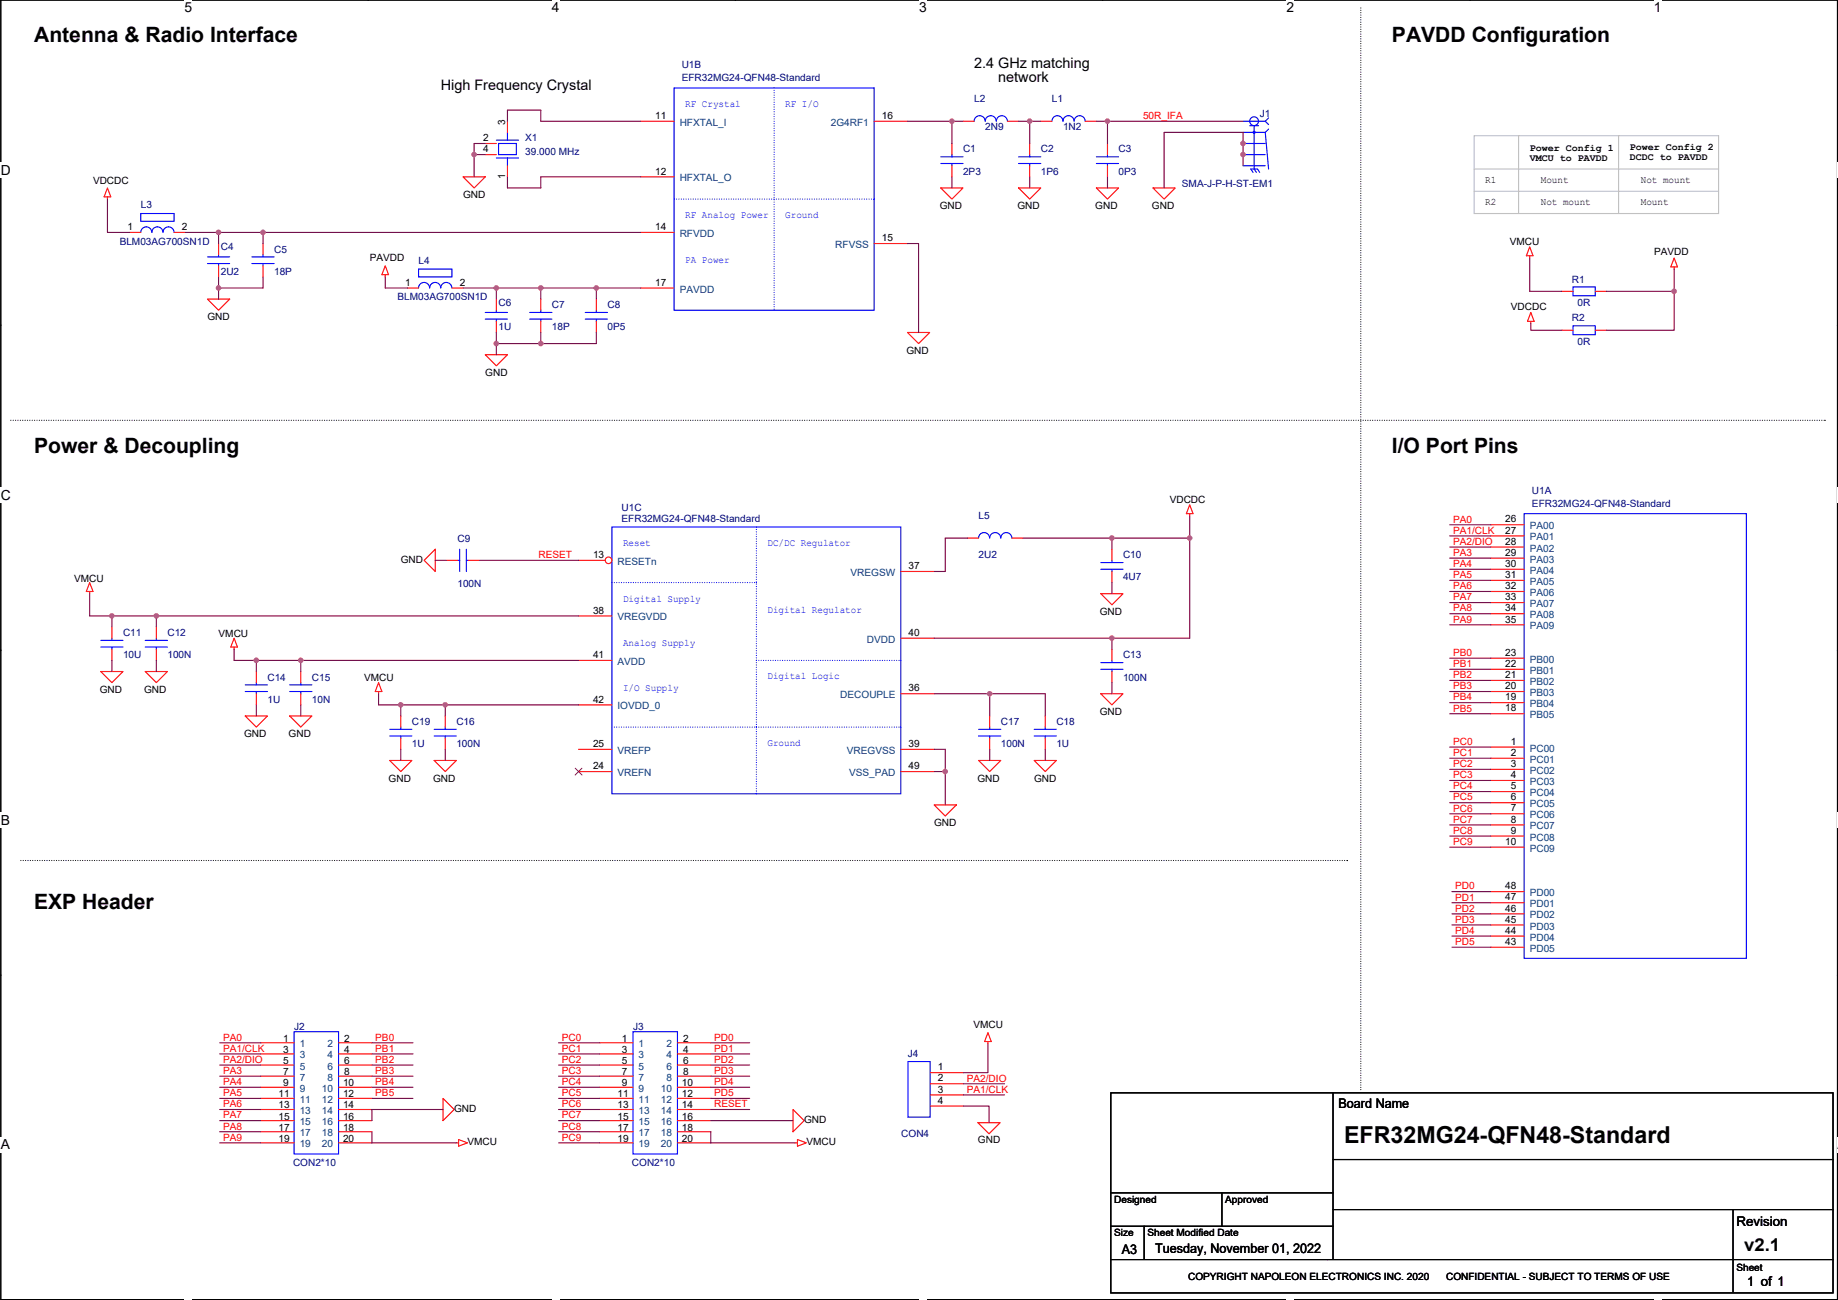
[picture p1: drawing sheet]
<svg xmlns="http://www.w3.org/2000/svg" width="420mm" height="297mm" viewBox="0 0 420 297" stroke-linecap="round" stroke-linejoin="round" font-family="sans-serif">
<path d="M.2 0h419.8v296.9h-419.8z" fill="none" stroke="#000" stroke-width=".25"/>
<g fill="#fff">
<path d="M42.2 0h1.7v3.5h-1.7z"/>
<path d="M42.2 296.9l1.7 .1z"/>
</g>
<path d="M84.1 0h.1M84.1 296.9h.1" fill="none" stroke="#000" stroke-width=".25"/>
<g fill="#fff">
<path d="M126.1 0h1.8v3.5h-1.8z"/>
<path d="M126.1 296.9l1.8 .1z"/>
</g>
<path d="M168.1 0h.1M168.1 296.9h.1" fill="none" stroke="#000" stroke-width=".25"/>
<g fill="#fff">
<path d="M210.1 0h1.7v3.5h-1.7z"/>
<path d="M210.1 296.9l1.7 .1z"/>
</g>
<path d="M252.1 0h.1M252.1 296.9h.1" fill="none" stroke="#000" stroke-width=".25"/>
<g fill="#fff">
<path d="M294.1 0h1.7v3.5h-1.7z"/>
<path d="M294.1 296.9l1.7 .1z"/>
</g>
<path d="M336.1 0h.1M336.1 296.9h.1" fill="none" stroke="#000" stroke-width=".25"/>
<g fill="#fff">
<path d="M378 0h1.8v3.5h-1.8z"/>
<path d="M378 296.9l1.8 .1z"/>
<path d="M.2 37.1h2.3v3.5h-2.3z"/>
<path d="M420 37.1h.2v3.5h-.2z"/>
<path d="M.2 111.4h2.3v3.5h-2.3z"/>
<path d="M420 111.4h.2v3.5h-.2z"/>
</g>
<path d="M.2 74.3h.1M420 74.3h.1" fill="none" stroke="#000" stroke-width=".25"/>
<g fill="#fff">
<path d="M.2 185.6h2.1v3.5h-2.1z"/>
<path d="M420 185.6h.2v3.5h-.2z"/>
</g>
<path d="M.2 148.5h.1M420 148.5h.1" fill="none" stroke="#000" stroke-width=".25"/>
<g fill="#fff">
<path d="M.2 259.8h2.1v3.5h-2.1z"/>
<path d="M420 259.8h.2v3.5h-.2z"/>
</g>
<path d="M.2 222.7h.1M420 222.7h.1M253.9 249.7h165.1v45.7h-165.1zM304.7 249.7v38.1M253.9 272.6h50.8M279.3 272.6v7.6M304.7 264.9h114.3M304.7 276.4h114.3M396.2 276.4v18.8M253.9 287.8h165.1M253.9 280.2h50.8M261.5 280.2v7.6" fill="none" stroke="#000" stroke-width=".25"/>
<path d="M311.1 1.8v247.1M2.5 96h414.7M417.2 96h.1M4.8 196.6h303.2M308 196.6h.1M311.1 248.9h.1" fill="none" stroke="#000" stroke-width=".25" stroke-dasharray="0 .5"/>
<path d="M337 31h55.9v17.8h-55.9zM337 38.6h55.9M347.1 31v17.8M370 31v17.8M337 43.7h55.9" fill="none" stroke="#c0c0c0" stroke-width=".25"/>
<g fill="none" stroke="#f00" stroke-width=".25">
<path d="M110.9 32.8h2.6M110.9 35.3h2.6M116 27.7v2.5M116 37.9v2.5M146.5 27.7h7.6M199.8 27.7h7.6M220.1 27.7h2.6M230.3 27.7h2.5M235.4 32.8v2.5M235.4 37.9v2.5M284.2 27.7h.1M284.2 32.8h.1"/>
<path d="M284.2 30.2h.1M284.2 37.9h.1M284.2 35.3h.1M24.6 45v.5M24.6 42.9l.7 2.1h-1.5zM29.6 53.1h2.6M39.8 53.1h2.5M50 55.6v2.6M60.1 55.6v2.6M105.8 40.4h5.1l-2.5 2.5zM146.5 53.1h7.6M146.5 40.4h7.6"/>
<path d="M199.8 55.6h7.6M215.1 42.9h5l-2.5 2.6zM232.8 42.9h5.1l-2.5 2.6zM250.6 42.9h5.1l-2.5 2.6zM263.6 42.9h5.1l-2.6 2.6zM349.7 56.4l.7 2h-1.5zM349.7 58.4v.5M382.7 58.9l.8 2.1h-1.6zM47.4 68.3h5.1l-2.5 2.6zM50 60.7v2.6M60.1 60.7v2.6M88.1 60.7l.7 2.1h-1.5z"/>
<path d="M88.1 62.8v.5M93.1 65.8h2.6M103.3 65.8h2.5M113.5 68.3v2.6M113.5 73.4v2.6M123.6 68.3v2.6M123.6 73.4v2.6M136.3 68.3v2.6M136.3 73.4v2.6M146.5 65.8h7.6M207.4 76h5.1l-2.5 2.5zM349.9 73.4v.5"/>
<path d="M349.9 71.4l.8 2h-1.5zM382.7 61v.5M110.9 81h5.1l-2.5 2.6zM272 115.3l.7 2.1h-1.5zM272 117.4v.5M20.5 135.1v.6M20.5 133.1l.8 2h-1.6zM99.5 125.5v5.1l-2.5-2.6zM102 128h2.6M107.1 128h2.6M221.2 123h2.5M231.3 123h2.6"/>
<path d="M251.6 135.7h5.1l-2.5 2.5zM254.2 125.5v2.5M254.2 130.6v2.5M23 153.4h5.1l-2.5 2.6zM25.6 143.3v2.5M25.6 148.4v2.5M33.2 153.4h5.1l-2.6 2.6zM35.7 143.3v2.5M35.7 148.4v2.5M53.5 147.8v.6M53.5 145.8l.8 2h-1.5zM58.6 153.4v2.6"/>
<path d="M58.6 158.5v2.6M86.5 156l.8 2h-1.5zM86.5 158v.5M251.6 158.5h5.1l-2.5 2.6zM254.2 148.4v2.5M254.2 153.4v2.6M56.1 163.6h5l-2.5 2.5zM66.2 163.6h5.1l-2.5 2.5zM89.1 173.8h5.1l-2.6 2.5zM91.6 163.6v2.5M91.6 168.7v2.5M99.2 173.8h5.1l-2.5 2.5z"/>
<path d="M223.7 173.8h5.1l-2.6 2.5zM226.2 163.6v2.5M226.2 168.7v2.5M236.4 173.8h5.1l-2.6 2.5zM238.9 163.6v2.5M238.9 168.7v2.5M213.5 183.9h5.1l-2.5 2.6zM59.6 238.3h7.6M77.4 238.3h7.6M137.1 238.3h7.6M154.9 238.3h7.6M225.8 238v.5"/>
<path d="M225.8 236l.8 2h-1.5zM59.6 240.8h7.6M59.6 243.4h7.6M59.6 245.9h7.6M59.6 248.4h7.6M59.6 251h7.6M59.6 253.5h7.6M59.6 256.1h7.6M59.6 258.6h7.6M77.4 240.8h7.6M77.4 243.4h7.6M77.4 245.9h7.6"/>
<path d="M77.4 248.4h7.6M77.4 251h7.6M77.4 253.5h7.6M77.4 256.1h7.6M77.4 258.6h7.6M101.3 251l2.5 2.5-2.5 2.6zM137.1 240.8h7.6M137.1 243.4h7.6M137.1 245.9h7.6M137.1 248.4h7.6M137.1 251h7.6M137.1 253.5h7.6"/>
<path d="M137.1 256.1h7.6M137.1 258.6h7.6M154.9 240.8h7.6M154.9 243.4h7.6M154.9 245.9h7.6M154.9 248.4h7.6M154.9 251h7.6M154.9 253.5h7.6M154.9 256.1h7.6M154.9 258.6h7.6M181.3 253.5l2.5 2.6-2.5 2.5zM223.5 256.5h5.1l-2.5 2.6z"/>
<path d="M59.6 261.1h7.6M77.4 261.1h7.6M104.3 261.1h.5M104.8 260.4l2.1 .7-2.1 .8zM137.1 261.1h7.6M154.9 261.1h7.6M181.8 261.1h.5M182.3 260.4l2 .7-2 .8z"/>
</g>
<g fill="none" stroke="#00f" stroke-width=".25">
<path d="M113.5 32h5M113.5 36.1h5M114 32.8h4v2.5h-4zM116 30.2v1.8M116 36.1v1.8M154.1 20.1h45.7v50.8h-45.7zM222.7 27.7a1.26 1.26 0 0 1 1.2-1.3 1.26 1.26 0 0 1 1.3 1.3 1.27 1.27 0 0 1 1.3-1.3 1.27 1.27 0 0 1 1.2 1.3 1.27 1.27 0 0 1 1.3-1.3 1.27 1.27 0 0 1 1.3 1.3M232.8 35.8h5.1M232.8 37.4h5.1M235.4 37.4v.5M235.4 35.3v.5M284.2 27.7h5"/>
<path d="M284.2 30.2h5M284.2 32.8h5M284.2 35.3h5M284.2 37.9h5M285.7 28.7h2M286.4 39.4l-.5-.8h.8l.5 .8M286.7 28.7v9.9h.8l.5 .8M289.2 27.7l.8 .8M289.2 30.2l.8 8.4M290 26.9l-.8 .8M290 29.5l-.8 .7M32.2 48.8h7.6v1.8h-7.6z"/>
<path d="M34.7 53.1a1.26 1.26 0 0 0-1.3-1.3 1.26 1.26 0 0 0-1.2 1.3M39.8 53.1a1.27 1.27 0 0 0-1.3-1.3 1.27 1.27 0 0 0-1.3 1.3 1.26 1.26 0 0 0-1.2-1.3 1.26 1.26 0 0 0-1.3 1.3M47.4 58.7h5.1M50 58.2v.5M57.6 58.7h5.1M60.1 58.2v.5M47.4 60.2h5.1M50 60.2v.5M57.6 60.2h5.1M60.1 60.2v.5M95.7 61.5h7.6v1.8h-7.6zM98.2 65.8a1.26 1.26 0 0 0-1.3-1.3 1.26 1.26 0 0 0-1.2 1.3"/>
<path d="M103.3 65.8a1.27 1.27 0 0 0-1.3-1.3 1.27 1.27 0 0 0-1.3 1.3 1.26 1.26 0 0 0-1.2-1.3 1.26 1.26 0 0 0-1.3 1.3M110.9 71.4h5.1M110.9 72.9h5.1M113.5 72.9v.5M113.5 70.9v.5M121.1 71.4h5.1M121.1 72.9h5.1M123.6 72.9v.5M123.6 70.9v.5M133.8 71.4h5.1M133.8 72.9h5.1M136.3 72.9v.5"/>
<path d="M136.3 70.9v.5M104.6 128h.5M105.1 125.5v5.1M106.6 125.5v5.1M106.6 128h.5M139.9 120.4h66v61h-66zM223.7 122.9a1.26 1.26 0 0 1 1.3-1.2 1.26 1.26 0 0 1 1.2 1.2M226.2 122.9a1.26 1.26 0 0 1 1.3-1.2 1.26 1.26 0 0 1 1.3 1.2 1.27 1.27 0 0 1 1.2-1.2 1.27 1.27 0 0 1 1.3 1.2M251.6 128.5h5.1M251.6 130.1h5.1M254.2 130.1v.5M254.2 128v.5"/>
<path d="M23 146.3h5.1M23 147.8h5.1M25.6 147.8v.6M25.6 145.8v.5M33.2 146.3h5.1M33.2 147.8h5.1M35.7 147.8v.6M35.7 145.8v.5M56.1 156.5h5M56.1 158h5M58.6 158v.5M58.6 156v.5"/>
<path d="M251.6 151.4h5.1M251.6 152.9h5.1M254.2 152.9v.5M254.2 150.9v.5M89.1 166.6h5.1M89.1 168.2h5.1M91.6 168.2v.5M91.6 166.1v.5M223.7 166.6h5.1M223.7 168.2h5.1M226.2 168.2v.5M226.2 166.1v.5"/>
<path d="M236.4 166.6h5.1M236.4 168.2h5.1M238.9 168.2v.5M238.9 166.1v.5M67.2 235.7h10.2v28h-10.2zM144.7 235.7h10.2v28h-10.2z"/>
<circle cx="286.7" cy="27.7" r="1.01"/>
<circle cx="286.7" cy="30.2" r=".24"/>
</g>
<g fill="none" stroke="#00f" stroke-width=".25" stroke-dasharray="0 .5">
<path d="M177 20.1v50.8M154.1 45.5h45.7M199.8 45.5h.1M177 70.9h.1M139.9 133.1h33M172.9 133.1h.1M172.9 120.4v61M172.9 150.9h33M205.9 150.9h.1M139.9 166.1h33M172.9 166.1h.1M172.9 166.1h33"/>
<path d="M205.9 166.1h.1M172.9 181.4h.1"/>
</g>
<circle cx="139.1" cy="128" r=".76" fill="#fff" stroke="#f00" stroke-width=".25"/>
<g fill="none" stroke="#f00" stroke-width=".25">
<path d="M217.6 32.8v2.5M217.6 37.9v2.5M237.9 27.7h2.6M248.1 27.7h2.5M253.2 32.8v2.5M253.2 37.9v2.5M357 75.5h2.6M357 66.6h2.6M364.7 75.5h2.5M364.7 66.6h2.5M340.8 119.9h7.6M132.3 128h6.1"/>
<path d="M205.9 130.6h7.6M340.8 130.1h7.6M340.8 132.6h7.6M340.8 135.1h7.6M340.8 125h7.6M340.8 127.5h7.6M340.8 137.7h7.6M340.8 122.4h7.6M68.8 153.4v2.6M68.8 158.5v2.6M132.3 150.9h7.6M132.3 140.7h7.6"/>
<path d="M205.9 145.8h7.6M205.9 158.5h7.6M340.8 140.2h7.6M340.8 142.8h7.6M340.8 152.9h7.6M340.8 155.5h7.6M340.8 158h7.6M340.8 150.4h7.6M101.8 163.6v2.5M101.8 168.7v2.5M132.3 161.1h7.6M132.3 171.2h7.6"/>
<path d="M132.3 176.3h7.6M205.9 176.3h7.6M205.9 171.2h7.6M340.8 170.7h7.6M340.8 173.2h7.6M340.8 175.8h7.6M340.8 178.3h7.6M340.8 160.5h7.6M340.8 163.1h7.6M340.8 193.6h7.6M340.8 185.9h7.6M340.8 183.4h7.6"/>
<path d="M340.8 191h7.6M340.8 188.5h7.6M340.8 180.9h7.6M340.8 203.7h7.6M340.8 206.3h7.6M340.8 208.8h7.6M340.8 211.3h7.6M340.8 213.9h7.6M340.8 216.4h7.6M212.6 245.1h7.6M212.6 247.6h7.6M212.6 250.2h7.6"/>
<path d="M212.6 252.7h7.6"/>
</g>
<path d="M131.5 175.5l1.5 1.6M133 175.5l-1.5 1.6" fill="none" stroke="#804000" stroke-width=".23"/>
<g fill="none" stroke="#00f" stroke-width=".25">
<path d="M215.1 35.8h5M215.1 37.4h5M217.6 37.4v.5M217.6 35.3v.5M240.5 27.7a1.26 1.26 0 0 1 1.2-1.3 1.26 1.26 0 0 1 1.3 1.3 1.27 1.27 0 0 1 1.3-1.3 1.27 1.27 0 0 1 1.2 1.3M245.5 27.7a1.26 1.26 0 0 1 1.3-1.3 1.26 1.26 0 0 1 1.3 1.3M250.6 35.8h5.1M250.6 37.4h5.1M253.2 37.4v.5M253.2 35.3v.5M359.6 74.4h5.1v2.1h-5.1zM359.6 65.6h5.1v2h-5.1z"/>
<path d="M348.4 117.4h50.8v101.6h-50.8zM66.2 156.5h5.1M66.2 158h5.1M68.8 158v.5M68.8 156v.5M99.2 166.6h5.1M99.2 168.2h5.1M101.8 168.2v.5M101.8 166.1v.5M207.5 242.6h5.1v12.7h-5.1z"/>
</g>
<g fill="none" stroke="#800040" stroke-width=".25">
<path d="M108.4 35.3v5.1M110.9 32.8h-2.5v2.5h2.5M116 27.7v-2.5h7.6v2.5h22.9M207.4 27.7h12.7M217.6 27.7v5.1M232.8 27.7h2.6M235.4 27.7h2.5M235.4 27.7v5.1M250.6 27.7h2.6M253.2 27.7v5.1M253.2 27.7h31M284.2 37.9v-7.7h-18.1v12.7"/>
<path d="M24.6 45.5v7.6h5M42.3 53.1h7.7M50 53.1h10.1M50 53.1v2.5M60.1 53.1h86.4M60.1 53.1v2.5M116 40.4v2.5h7.6v-2.5h22.9M207.4 55.6h2.6v20.4M217.6 40.4v2.5M235.4 40.4v2.5M253.2 40.4v2.5M349.7 58.9v7.7h7.3"/>
<path d="M50 63.3v2.5M50 65.8v2.5M60.1 63.3v2.5h-10.1M88.1 63.3v2.5h5M105.8 65.8h7.7M113.5 76v2.5M113.5 78.5v2.5M113.5 65.8v2.5M113.5 78.5h10.1M113.5 65.8h10.1v2.5M123.6 76v2.5M123.6 65.8h12.7"/>
<path d="M136.3 65.8h10.2M136.3 76v2.5h-12.7M136.3 65.8v2.5M349.9 73.9v1.6h7.1M367.2 66.6h15.5M382.7 66.6v8.9h-15.5M382.7 61.5v5.1M272 117.9v5.1M331.4 119.9h9.4M20.5 135.7v5h5.1M99.5 128h2.5M109.7 128h22.6"/>
<path d="M221.2 123h-5.1v7.6h-2.6M233.9 123h20.3M254.2 123v2.5M254.2 133.1v2.6M254.2 123h17.8M272 123v22.8h-17.8M331.4 122.4h9.4M331.4 125h9.4M331.4 127.5h9.4M331.4 130.1h9.4M331.4 132.6h9.4M331.4 135.1h9.4"/>
<path d="M331.4 137.7h9.4M25.6 140.7h10.1M25.6 140.7v2.6M25.6 150.9v2.5M35.7 140.7h96.6M35.7 150.9v2.5M35.7 140.7v2.6M53.5 148.4v2.5h5.1M58.6 150.9v2.5M58.6 150.9h10.2M68.8 150.9h63.5M68.8 150.9v2.5"/>
<path d="M86.5 158.5v2.6h5.1M213.5 158.5h12.7M213.5 145.8h40.7M226.2 158.5h12.7v5.1M226.2 158.5v5.1M254.2 156v2.5M254.2 145.8v2.6M331.4 150.4h9.4M331.4 152.9h9.4M331.4 140.2h9.4M331.4 142.8h9.4M331.4 155.5h9.4"/>
<path d="M331.4 158h9.4M58.6 161.1v2.5M68.8 161.1v2.5M91.6 161.1h10.2M91.6 171.2v2.6M91.6 161.1v2.5M101.8 161.1h30.5M101.8 171.2v2.6M101.8 161.1v2.5M213.5 176.3h2.6v7.6M213.5 171.2h2.6v5.1M226.2 171.2v2.6"/>
<path d="M238.9 171.2v2.6M331.4 170.7h9.4M331.4 173.2h9.4M331.4 175.8h9.4M331.4 178.3h9.4M331.4 160.5h9.4M331.4 163.1h9.4M331.4 180.9h9.4M331.4 183.4h9.4M331.4 185.9h9.4M331.4 188.5h9.4M331.4 191h9.4"/>
<path d="M331.4 193.6h9.4M331.9 203.7h8.9M331.9 206.3h8.9M331.9 208.8h8.9M331.9 211.3h8.9M331.9 213.9h8.9M331.9 216.4h8.9M50.2 238.3h9.4M85 238.3h9.4M127.7 238.3h9.4M162.5 238.3h8.9M225.8 238.5v6.6h-5.6"/>
<path d="M50.2 240.8h9.4M50.2 243.4h9.4M50.2 245.9h9.4M50.2 248.4h9.4M50.2 251h9.4M50.2 253.5h9.4M50.2 256.1h9.4M50.2 258.6h9.4M85 240.8h9.4M85 243.4h9.4M85 245.9h9.4M85 248.4h9.4"/>
<path d="M85 251h9.4M85 258.6v2.5h19.3M101.3 253.5h-16.3v2.6M127.7 240.8h9.4M127.7 243.4h9.4M127.7 245.9h9.4M127.7 248.4h9.4M127.7 251h9.4M127.7 253.5h9.4M127.7 256.1h9.4M127.7 258.6h9.4M162.5 256.1h18.8"/>
<path d="M162.5 240.8h8.9M162.5 243.4h8.9M162.5 245.9h8.9M162.5 248.4h8.9M162.5 251h8.9M162.5 253.5h8.9M162.5 258.6v2.5h19.3M220.2 250.2h9.4M220.2 247.6h9.4M220.2 252.7h5.9v3.8M50.2 261.1h9.4M127.7 261.1h9.4"/>
</g>
<g fill="#f0f" stroke="#f0f" stroke-width=".25">
<circle cx="108.4" cy="35.3" r=".5"/>
<circle cx="49.9" cy="65.8" r=".5"/>
<circle cx="49.9" cy="53.1" r=".5"/>
<circle cx="113.4" cy="78.5" r=".5"/>
<circle cx="113.4" cy="65.8" r=".5"/>
<circle cx="217.6" cy="27.7" r=".5"/>
<circle cx="253.1" cy="27.7" r=".5"/>
<circle cx="235.4" cy="27.7" r=".5"/>
<circle cx="60.1" cy="53.1" r=".5"/>
<circle cx="136.3" cy="65.8" r=".5"/>
<circle cx="123.6" cy="65.8" r=".5"/>
<circle cx="25.6" cy="140.7" r=".5"/>
<circle cx="91.6" cy="161" r=".5"/>
<circle cx="271.9" cy="122.9" r=".5"/>
<circle cx="254.2" cy="122.9" r=".5"/>
<circle cx="35.7" cy="140.7" r=".5"/>
<circle cx="68.7" cy="150.9" r=".5"/>
<circle cx="216.1" cy="176.3" r=".5"/>
<circle cx="58.6" cy="150.9" r=".5"/>
<circle cx="226.2" cy="158.5" r=".5"/>
<circle cx="101.8" cy="161" r=".5"/>
<circle cx="254.2" cy="145.8" r=".5"/>
<circle cx="123.6" cy="78.5" r=".5"/>
<circle cx="284.1" cy="32.8" r=".5"/>
<circle cx="284.1" cy="35.3" r=".5"/>
<circle cx="382.7" cy="66.6" r=".5"/>
</g>
<text font-size="5.3" x="307.3" y="261.3">EFR32MG24-QFN48-Standard</text>
<g font-size="4.8">
<text x="7.8" y="9.6">Antenna &amp; Radio Interface</text>
<text x="318.2" y="9.6">PAVDD Configuration</text>
<text x="7.8" y="103.5">Power &amp; Decoupling</text>
<text x="318.2" y="103.5">I/O Port Pins</text>
<text x="7.8" y="207.7">EXP Header</text>
</g>
<text font-size="4.1" x="398.7" y="285.7">v2.1</text>
<g font-size="3.3">
<text x="222.7" y="15.4">2.4 GHz matching</text>
<text x="100.8" y="20.5">High Frequency Crystal</text>
<text x="228.2" y="18.8">network</text>
</g>
<g font-size="3.2">
<text x="42.2" y="2.8">5</text>
<text x="126.1" y="2.8">4</text>
<text x="210.1" y="2.8">3</text>
<text x="294.1" y="2.8">2</text>
<text x="378" y="2.8">1</text>
<text x=".2" y="39.9">D</text>
<text x=".2" y="114.2">C</text>
<text x=".2" y="188.4">B</text>
<text x=".2" y="262.6">A</text>
<text x="420" y="262.6">A</text>
</g>
<g font-size="3">
<text x="306" y="253.2">Board Name</text>
<text x="396.9" y="280.1">Revision</text>
<text x="256.5" y="286.5">A3</text>
<text x="264.1" y="286.2">Tuesday, November 01, 2022</text>
<text x="399.4" y="293.8">1 of 1</text>
</g>
<g font-size="2.3" fill="#000080">
<text x="155.8" y="15.5">U1B</text>
<text x="155.8" y="18.6">EFR32MG24-QFN48-Standard</text>
<text x="222.7" y="23.4">L2</text>
<text x="240.5" y="23.4">L1</text>
<text x="225.2" y="29.8">2N9</text>
<text x="243" y="29.8">1N2</text>
<text x="288" y="26.7">J1</text>
<text x="120.1" y="32.3">X1</text>
<text x="120.1" y="35.3">39.000 MHz</text>
<text x="220.1" y="34.8">C1</text>
<text x="237.9" y="34.8">C2</text>
<text x="255.7" y="34.8">C3</text>
<text x="220.1" y="39.9">2P3</text>
<text x="237.9" y="39.9">1P6</text>
<text x="255.7" y="39.9">0P3</text>
<text x="32.2" y="47.5">L3</text>
<text x="270.2" y="42.7">SMA-J-P-H-ST-EM1</text>
<text x="27.4" y="55.9">BLM03AG700SN1D</text>
<text x="50.5" y="57.2">C4</text>
<text x="62.7" y="57.7">C5</text>
<text x="50.5" y="62.8">2U2</text>
<text x="62.7" y="62.8">18P</text>
<text x="95.7" y="60.2">L4</text>
<text x="359.3" y="64.6">R1</text>
<text x="90.9" y="68.6">BLM03AG700SN1D</text>
<text x="114" y="69.9">C6</text>
<text x="126.2" y="70.4">C7</text>
<text x="138.9" y="70.4">C8</text>
<text x="360.6" y="69.9">0R</text>
<text x="114" y="75.5">1U</text>
<text x="126.2" y="75.5">18P</text>
<text x="138.9" y="75.5">0P5</text>
<text x="359.3" y="73.4">R2</text>
<text x="360.6" y="78.8">0R</text>
<text x="350.2" y="112.8">U1A</text>
<text x="142.1" y="116.7">U1C</text>
<text x="142.1" y="119.2">EFR32MG24-QFN48-Standard</text>
<text x="223.7" y="118.7">L5</text>
<text x="350.2" y="115.9">EFR32MG24-QFN48-Standard</text>
<text x="104.6" y="123.7">C9</text>
<text x="223.7" y="127.6">2U2</text>
<text x="256.7" y="127.6">C10</text>
<text x="104.6" y="134.2">100N</text>
<text x="256.7" y="132.6">4U7</text>
<text x="28.1" y="145.3">C11</text>
<text x="38.3" y="145.3">C12</text>
<text x="28.1" y="150.4">10U</text>
<text x="38.3" y="150.4">100N</text>
<text x="61.1" y="155.5">C14</text>
<text x="71.3" y="155.5">C15</text>
<text x="256.7" y="150.4">C13</text>
<text x="256.7" y="155.5">100N</text>
<text x="61.1" y="160.6">1U</text>
<text x="71.3" y="160.6">10N</text>
<text x="94.2" y="165.7">C19</text>
<text x="104.3" y="165.7">C16</text>
<text x="228.8" y="165.7">C17</text>
<text x="241.5" y="165.7">C18</text>
<text x="94.2" y="170.7">1U</text>
<text x="104.3" y="170.7">100N</text>
<text x="228.8" y="170.7">100N</text>
<text x="241.5" y="170.7">1U</text>
<text x="67.2" y="235.2">J2</text>
<text x="144.7" y="235.2">J3</text>
<text x="207.5" y="241.6">J4</text>
<text x="206" y="259.8">CON4</text>
<text x="67" y="266.5">CON2*10</text>
<text x="144.5" y="266.5">CON2*10</text>
</g>
<g font-size="2.3">
<text x="115.5" y="28.5" transform="rotate(-90 115.5 28.5)">3</text>
<text x="149.8" y="27.2">11</text>
<text x="201.6" y="27.2">16</text>
<text x="110.4" y="32.3">2</text>
<text x="110.4" y="34.8">4</text>
<text x="349.7" y="34.4">Power Config 1</text>
<text x="372.5" y="34.2">Power Config 2</text>
<text x="21.3" y="42">VDCDC</text>
<text x="115.5" y="40.9" transform="rotate(-90 115.5 40.9)">1</text>
<text x="149.8" y="39.9">12</text>
<text x="339.5" y="41.7">R1</text>
<text x="349.7" y="36.7">VMCU to PAVDD</text>
<text x="352.2" y="41.7">Mount</text>
<text x="372.5" y="36.5">DCDC to PAVDD</text>
<text x="375.1" y="41.7">Not mount</text>
<text x="105.8" y="45.3">GND</text>
<text x="214.8" y="47.8">GND</text>
<text x="232.6" y="47.8">GND</text>
<text x="250.4" y="47.8">GND</text>
<text x="263.3" y="47.8">GND</text>
<text x="339.5" y="46.8">R2</text>
<text x="352.2" y="46.8">Not mount</text>
<text x="375.1" y="46.8">Mount</text>
<text x="29.1" y="52.6">1</text>
<text x="41.6" y="52.6">2</text>
<text x="149.8" y="52.6">14</text>
<text x="84.5" y="59.7">PAVDD</text>
<text x="201.6" y="55.1">15</text>
<text x="345.1" y="55.9">VMCU</text>
<text x="378.1" y="58.2">PAVDD</text>
<text x="92.6" y="65.3">1</text>
<text x="105.1" y="65.3">2</text>
<text x="149.8" y="65.3">17</text>
<text x="345.4" y="70.9">VDCDC</text>
<text x="47.4" y="73.2">GND</text>
<text x="207.2" y="80.8">GND</text>
<text x="110.9" y="85.9">GND</text>
<text x="267.4" y="114.9">VDCDC</text>
<text x="344.1" y="119.4">26</text>
<text x="344.1" y="124.5">28</text>
<text x="344.1" y="121.9">27</text>
<text x="91.6" y="128.6">GND</text>
<text x="135.6" y="127.5">13</text>
<text x="207.7" y="130">37</text>
<text x="344.1" y="129.5">30</text>
<text x="344.1" y="127">29</text>
<text x="16.9" y="132.9">VMCU</text>
<text x="344.1" y="132.1">31</text>
<text x="344.1" y="134.6">32</text>
<text x="344.1" y="137.2">33</text>
<text x="135.6" y="140.2">38</text>
<text x="251.4" y="140.5">GND</text>
<text x="344.1" y="139.7">34</text>
<text x="344.1" y="142.2">35</text>
<text x="50" y="145.6">VMCU</text>
<text x="207.7" y="145.3">40</text>
<text x="344.1" y="149.9">23</text>
<text x="83.2" y="155.5">VMCU</text>
<text x="135.6" y="150.4">41</text>
<text x="344.1" y="152.4">22</text>
<text x="344.1" y="154.9">21</text>
<text x="22.8" y="158.3">GND</text>
<text x="32.9" y="158.3">GND</text>
<text x="135.6" y="160.5">42</text>
<text x="207.7" y="158">36</text>
<text x="344.1" y="157.5">20</text>
<text x="344.1" y="160">19</text>
<text x="251.4" y="163.4">GND</text>
<text x="344.1" y="162.6">18</text>
<text x="55.8" y="168.4">GND</text>
<text x="66" y="168.4">GND</text>
<text x="135.6" y="170.7">25</text>
<text x="207.7" y="170.7">39</text>
<text x="345.4" y="170.2">1</text>
<text x="345.4" y="172.7">2</text>
<text x="88.8" y="178.6">GND</text>
<text x="99" y="178.6">GND</text>
<text x="135.6" y="175.8">24</text>
<text x="207.7" y="175.8">49</text>
<text x="223.4" y="178.6">GND</text>
<text x="236.4" y="178.6">GND</text>
<text x="345.4" y="175.3">3</text>
<text x="345.4" y="177.8">4</text>
<text x="345.4" y="185.4">7</text>
<text x="345.4" y="182.9">6</text>
<text x="345.4" y="180.3">5</text>
<text x="213.5" y="188.8">GND</text>
<text x="345.4" y="190.5">9</text>
<text x="345.4" y="188">8</text>
<text x="344.1" y="193">10</text>
<text x="344.1" y="203.2">48</text>
<text x="344.1" y="205.7">47</text>
<text x="344.1" y="208.3">46</text>
<text x="344.1" y="210.8">45</text>
<text x="344.1" y="213.4">44</text>
<text x="344.1" y="215.9">43</text>
<text x="64.7" y="238">1</text>
<text x="78.7" y="238">2</text>
<text x="142.2" y="238">1</text>
<text x="156.1" y="238">2</text>
<text x="222.5" y="235">VMCU</text>
<text x="64.7" y="240.6">3</text>
<text x="64.7" y="243.1">5</text>
<text x="64.7" y="245.7">7</text>
<text x="78.7" y="240.6">4</text>
<text x="78.7" y="243.1">6</text>
<text x="78.7" y="245.7">8</text>
<text x="142.2" y="240.6">3</text>
<text x="142.2" y="243.1">5</text>
<text x="142.2" y="245.7">7</text>
<text x="156.1" y="240.6">4</text>
<text x="156.1" y="243.1">6</text>
<text x="156.1" y="245.7">8</text>
<text x="214.4" y="244.6">1</text>
<text x="63.7" y="250.7">11</text>
<text x="64.7" y="248.2">9</text>
<text x="78.4" y="248.2">10</text>
<text x="78.4" y="250.7">12</text>
<text x="141.1" y="250.7">11</text>
<text x="142.2" y="248.2">9</text>
<text x="155.9" y="248.2">10</text>
<text x="155.9" y="250.7">12</text>
<text x="214.4" y="247.1">2</text>
<text x="214.4" y="249.6">3</text>
<text x="63.7" y="253.3">13</text>
<text x="63.7" y="255.8">15</text>
<text x="78.4" y="253.3">14</text>
<text x="78.4" y="255.8">16</text>
<text x="103.8" y="254">GND</text>
<text x="141.1" y="253.3">13</text>
<text x="141.1" y="255.8">15</text>
<text x="155.9" y="253.3">14</text>
<text x="155.9" y="255.8">16</text>
<text x="183.8" y="256.6">GND</text>
<text x="214.4" y="252.2">4</text>
<text x="63.7" y="258.4">17</text>
<text x="63.7" y="260.9">19</text>
<text x="78.4" y="258.4">18</text>
<text x="78.4" y="260.9">20</text>
<text x="106.9" y="261.7">VMCU</text>
<text x="141.1" y="258.4">17</text>
<text x="141.1" y="260.9">19</text>
<text x="155.9" y="258.4">18</text>
<text x="155.9" y="260.9">20</text>
<text x="184.3" y="261.7">VMCU</text>
<text x="223.5" y="261.1">GND</text>
<text x="254.7" y="274.9">Designed</text>
<text x="280.1" y="274.9">Approved</text>
<text x="254.7" y="282.5">Size</text>
<text x="262.3" y="282.5">Sheet Modified Date</text>
<text x="271.6" y="292.4">COPYRIGHT NAPOLEON ELECTRONICS INC. 2020</text>
<text x="330.6" y="292.4">CONFIDENTIAL - SUBJECT TO TERMS OF USE</text>
<text x="396.9" y="290.4">Sheet</text>
</g>
<g font-size="2.3" fill="#004080">
<text x="155.4" y="28.7">HFXTAL_I</text>
<text x="189.9" y="28.7">2G4RF1</text>
<text x="155.4" y="41.4">HFXTAL_O</text>
<text x="155.4" y="54.1">RFVDD</text>
<text x="190.9" y="56.7">RFVSS</text>
<text x="155.4" y="66.8">PAVDD</text>
<text x="349.7" y="120.9">PA00</text>
<text x="349.7" y="123.5">PA01</text>
<text x="141.1" y="129.1">RESETn</text>
<text x="194.4" y="131.6">VREGSW</text>
<text x="349.7" y="131.1">PA04</text>
<text x="349.7" y="126">PA02</text>
<text x="349.7" y="128.6">PA03</text>
<text x="349.7" y="133.6">PA05</text>
<text x="349.7" y="136.2">PA06</text>
<text x="141.1" y="141.8">VREGVDD</text>
<text x="349.7" y="141.3">PA08</text>
<text x="349.7" y="143.8">PA09</text>
<text x="349.7" y="138.7">PA07</text>
<text x="198.2" y="146.9">DVDD</text>
<text x="141.1" y="151.9">AVDD</text>
<text x="349.7" y="154">PB01</text>
<text x="349.7" y="151.4">PB00</text>
<text x="192.1" y="159.6">DECOUPLE</text>
<text x="349.7" y="156.5">PB02</text>
<text x="349.7" y="159">PB03</text>
<text x="349.7" y="161.6">PB04</text>
<text x="141.1" y="162.1">IOVDD_0</text>
<text x="349.7" y="164.1">PB05</text>
<text x="141.1" y="172.3">VREFP</text>
<text x="193.6" y="172.3">VREGVSS</text>
<text x="349.7" y="171.7">PC00</text>
<text x="141.1" y="177.3">VREFN</text>
<text x="194.1" y="177.3">VSS_PAD</text>
<text x="349.7" y="174.3">PC01</text>
<text x="349.7" y="176.8">PC02</text>
<text x="349.7" y="179.4">PC03</text>
<text x="349.7" y="184.4">PC05</text>
<text x="349.7" y="181.9">PC04</text>
<text x="349.7" y="187">PC06</text>
<text x="349.7" y="189.5">PC07</text>
<text x="349.7" y="194.6">PC09</text>
<text x="349.7" y="192.1">PC08</text>
<text x="349.7" y="204.8">PD00</text>
<text x="349.7" y="207.3">PD01</text>
<text x="349.7" y="209.8">PD02</text>
<text x="349.7" y="212.4">PD03</text>
<text x="349.7" y="214.9">PD04</text>
<text x="349.7" y="217.5">PD05</text>
<text x="68.5" y="239.3">1</text>
<text x="74.9" y="239.3">2</text>
<text x="146" y="239.3">1</text>
<text x="152.3" y="239.3">2</text>
<text x="68.5" y="241.9">3</text>
<text x="68.5" y="244.4">5</text>
<text x="74.9" y="241.9">4</text>
<text x="74.9" y="244.4">6</text>
<text x="146" y="241.9">3</text>
<text x="146" y="244.4">5</text>
<text x="152.3" y="241.9">4</text>
<text x="152.3" y="244.4">6</text>
<text x="68.5" y="246.9">7</text>
<text x="68.5" y="249.5">9</text>
<text x="73.6" y="249.5">10</text>
<text x="74.9" y="246.9">8</text>
<text x="146" y="246.9">7</text>
<text x="146" y="249.5">9</text>
<text x="151.1" y="249.5">10</text>
<text x="152.3" y="246.9">8</text>
<text x="68.5" y="252">11</text>
<text x="68.5" y="254.6">13</text>
<text x="68.5" y="257.1">15</text>
<text x="73.6" y="252">12</text>
<text x="73.6" y="254.6">14</text>
<text x="73.6" y="257.1">16</text>
<text x="146" y="252">11</text>
<text x="146" y="254.6">13</text>
<text x="146" y="257.1">15</text>
<text x="151.1" y="252">12</text>
<text x="151.1" y="254.6">14</text>
<text x="151.1" y="257.1">16</text>
<text x="68.5" y="259.6">17</text>
<text x="68.5" y="262.2">19</text>
<text x="73.6" y="259.6">18</text>
<text x="73.6" y="262.2">20</text>
<text x="146" y="259.6">17</text>
<text x="146" y="262.2">19</text>
<text x="151.1" y="259.6">18</text>
<text x="151.1" y="262.2">20</text>
</g>
<g font-size="2.3" fill="#00f">
<text x="156.6" y="24.4">RF Crystal</text>
<text x="179.5" y="24.4">RF I/O</text>
<text x="156.6" y="49.8">RF Analog Power</text>
<text x="179.5" y="49.8">Ground</text>
<text x="156.6" y="60">PA Power</text>
<text x="142.4" y="124.8">Reset</text>
<text x="175.4" y="124.8">DC/DC Regulator</text>
<text x="142.4" y="137.5">Digital Supply</text>
<text x="175.4" y="140">Digital Regulator</text>
<text x="142.4" y="147.6">Analog Supply</text>
<text x="175.4" y="155.3">Digital Logic</text>
<text x="142.4" y="157.8">I/O Supply</text>
<text x="175.4" y="170.5">Ground</text>
</g>
<g font-size="2.3" fill="#f00">
<text x="261.3" y="27.1">50R_IFA</text>
<text x="332.2" y="119.4">PA0</text>
<text x="332.2" y="121.9">PA1/CLK</text>
<text x="332.2" y="124.5">PA2/DIO</text>
<text x="123.1" y="127.5">RESET</text>
<text x="332.2" y="127">PA3</text>
<text x="332.2" y="129.6">PA4</text>
<text x="332.2" y="132.1">PA5</text>
<text x="332.2" y="134.6">PA6</text>
<text x="332.2" y="137.2">PA7</text>
<text x="332.2" y="139.7">PA8</text>
<text x="332.2" y="142.3">PA9</text>
<text x="332.2" y="149.9">PB0</text>
<text x="332.2" y="152.4">PB1</text>
<text x="332.2" y="155">PB2</text>
<text x="332.2" y="157.5">PB3</text>
<text x="332.2" y="160">PB4</text>
<text x="332.2" y="162.6">PB5</text>
<text x="332.2" y="170.2">PC0</text>
<text x="332.2" y="172.7">PC1</text>
<text x="332.2" y="175.3">PC2</text>
<text x="332.2" y="177.8">PC3</text>
<text x="332.2" y="180.4">PC4</text>
<text x="332.2" y="182.9">PC5</text>
<text x="332.2" y="185.4">PC6</text>
<text x="332.2" y="188">PC7</text>
<text x="332.2" y="190.5">PC8</text>
<text x="332.2" y="193.1">PC9</text>
<text x="332.7" y="203.2">PD0</text>
<text x="332.7" y="205.8">PD1</text>
<text x="332.7" y="208.3">PD2</text>
<text x="332.7" y="210.8">PD3</text>
<text x="332.7" y="213.4">PD4</text>
<text x="332.7" y="215.9">PD5</text>
<text x="51" y="237.8">PA0</text>
<text x="85.8" y="237.8">PB0</text>
<text x="128.4" y="237.8">PC0</text>
<text x="163.2" y="237.8">PD0</text>
<text x="51" y="240.3">PA1/CLK</text>
<text x="51" y="242.8">PA2/DIO</text>
<text x="51" y="245.4">PA3</text>
<text x="85.8" y="240.3">PB1</text>
<text x="85.8" y="242.8">PB2</text>
<text x="85.8" y="245.4">PB3</text>
<text x="128.4" y="240.3">PC1</text>
<text x="128.4" y="242.8">PC2</text>
<text x="128.4" y="245.4">PC3</text>
<text x="163.2" y="240.3">PD1</text>
<text x="163.2" y="242.8">PD2</text>
<text x="163.2" y="245.4">PD3</text>
<text x="51" y="247.9">PA4</text>
<text x="51" y="250.5">PA5</text>
<text x="85.8" y="247.9">PB4</text>
<text x="85.8" y="250.5">PB5</text>
<text x="128.4" y="247.9">PC4</text>
<text x="128.4" y="250.5">PC5</text>
<text x="163.2" y="247.9">PD4</text>
<text x="163.2" y="250.5">PD5</text>
<text x="221" y="249.7">PA1/CLK</text>
<text x="221" y="247.1">PA2/DIO</text>
<text x="51" y="253">PA6</text>
<text x="51" y="255.5">PA7</text>
<text x="128.4" y="253">PC6</text>
<text x="128.4" y="255.5">PC7</text>
<text x="163.2" y="253">RESET</text>
<text x="51" y="258.1">PA8</text>
<text x="51" y="260.6">PA9</text>
<text x="128.4" y="258.1">PC8</text>
<text x="128.4" y="260.6">PC9</text>
</g>
</svg>
